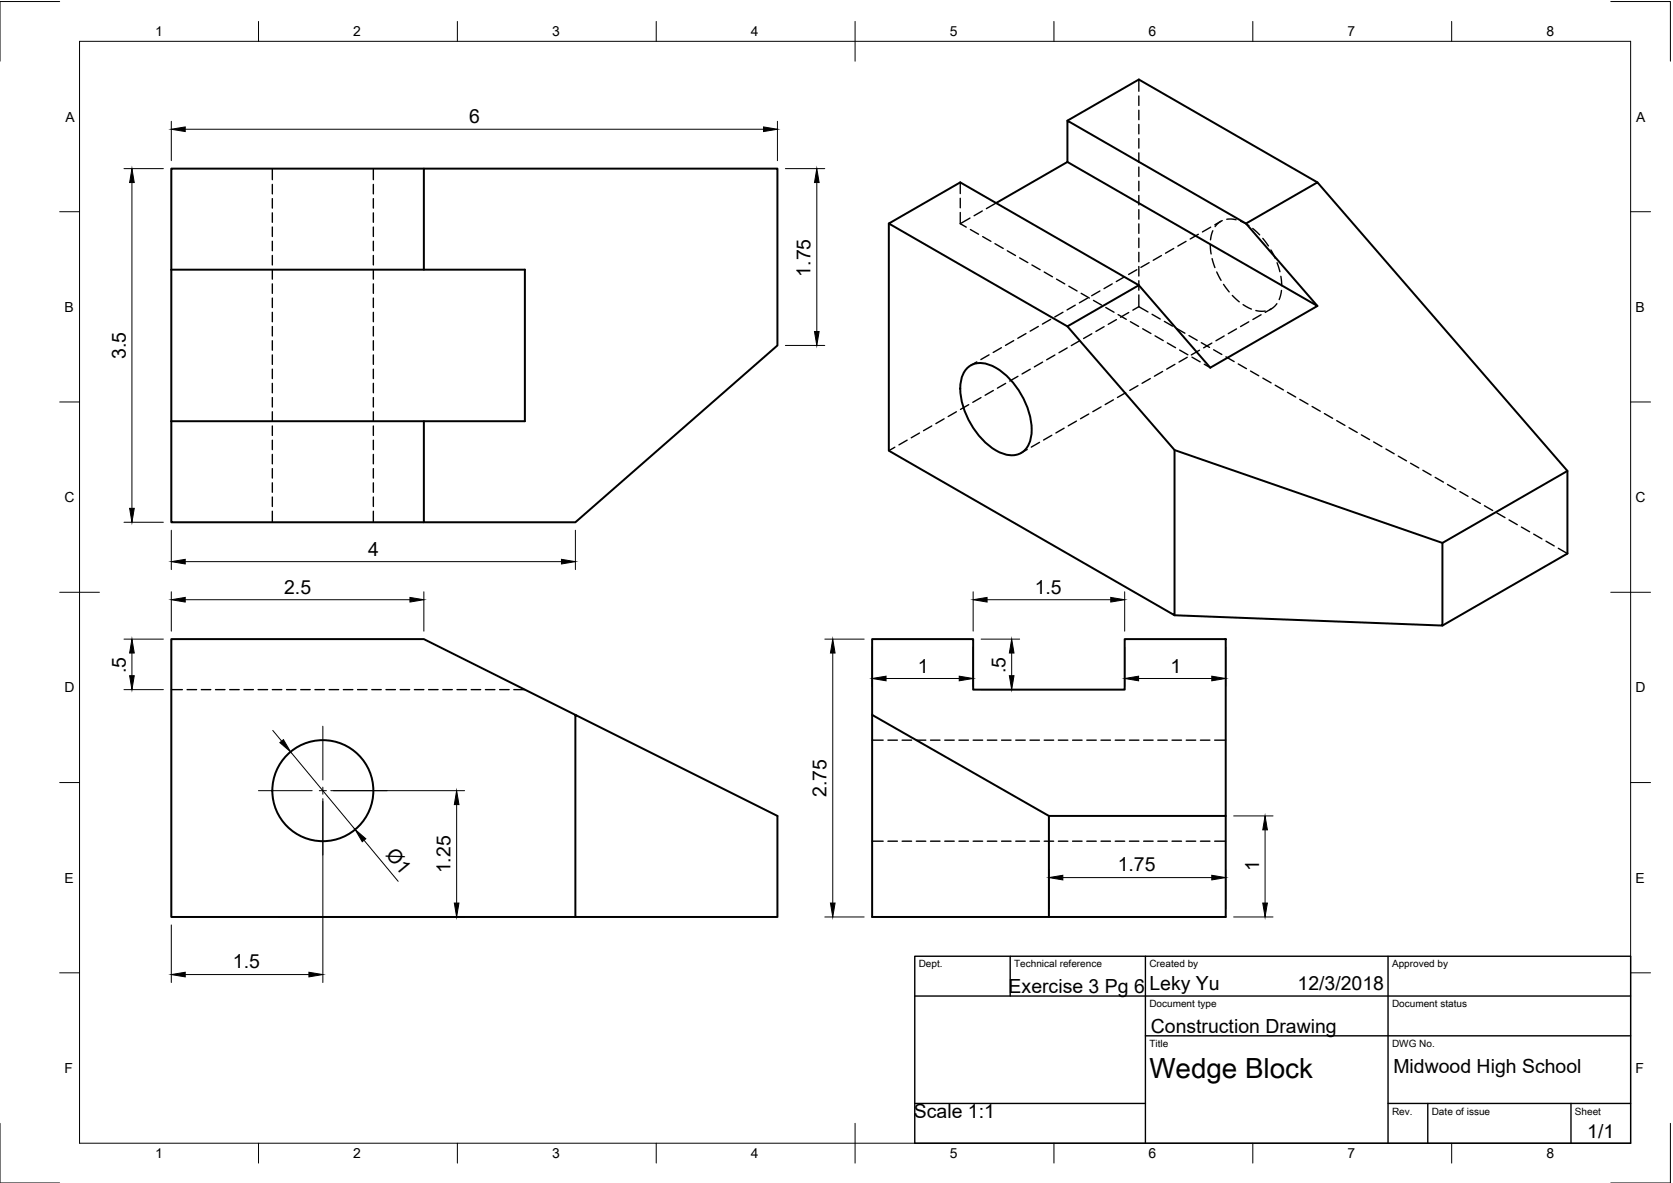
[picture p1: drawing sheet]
<svg xmlns="http://www.w3.org/2000/svg" width="420mm" height="297mm" viewBox="0 0 420 297" stroke-linecap="round" stroke-linejoin="round" font-family="sans-serif">
<!-- layer: Hidden -->
<g fill="none" stroke="#000" stroke-width=".35">
<path d="M286 20v2.9M286 24.1v2.4M286 27.7v2.4M286 31.2v2.4M286 34.8v2.4M286 38.4v2.4M68.4 42.3v2.8M68.4 46.3v2.4M68.4 49.9v2.4M68.4 53.4v2.4M68.4 57v2.4M93.8 42.3v2.8"/>
<path d="M93.8 46.3v2.4M93.8 49.9v2.4M93.8 53.4v2.4M93.8 57v2.4M241.2 56.2l1.5 .8M241.2 45.8v2.8M241.2 49.8v2.4M241.2 53.4v2.8M243.6 54.8l-2.4 1.4M243.7 57.6l2.1 1.2M246.7 53l-2.1 1.2M246.8 59.4l2.1 1.2"/>
<path d="M250.2 51l-2.5 1.4M286 41.9v2.4M286 45.5v2.4M286 49.1v2.4M286 52.7v2.3M286 56.2v2.4M286 59.8v2.4M301 58.8l-2.1 1.2M304 57l-2 1.2M304.6 57.9l-.6 2.3M306.6 55.6l-1.5 .9M307 55.4l-1 .6-.8 .9"/>
<path d="M308.1 55.1l2.3 .1M311.6 55.5l2.1 1.2M314.6 57.4l1.8 1.6M317.1 59.9l1.5 1.9M68.4 60.6v2.4M68.4 64.1v2.4M68.4 67.7v2.4M68.4 71.3v2.4M68.4 74.8v2.4M68.4 78.4v2.4M93.8 60.6v2.4M93.8 64.1v2.4"/>
<path d="M93.8 67.7v2.4M93.8 71.3v2.4M93.8 74.8v2.4M93.8 78.4v2.4M249.9 61.2l2 1.2M253 63l2 1.2M256.1 64.7l2 1.2M259.2 66.5l2 1.2M262.2 68.3l2.1 1.2M265.3 70.1l2.1 1.2M266.9 78.4l-2 1.2M268.4 71.9l2.1 1.2"/>
<path d="M270 76.6l-2 1.2M271.5 73.7l2.1 1.1M273.1 74.8l-2 1.2M274.6 75.4l2.1 1.2M276.2 73.1l-2 1.2M277.7 77.2l2.1 1.2M279.3 71.3l-2 1.2M280.8 79l2.1 1.2M282.4 69.5l-2.1 1.2M283.5 78.5l-2.1 1.2M285.5 67.7l-2.1 1.2M286 63.4v2.3"/>
<path d="M286 66.9v2.4M286 70.5v2.4M286 74.1v2.9M286 77l-1.5 .9M286 77l2.3 1.3M288.6 65.9l-2.1 1.2M289.3 78.9l2.1 1.2M291.7 64.2l-2.1 1.2M294.8 62.4l-2.1 1.2M297.9 60.6l-2.1 1.2M303.9 61.4l.3 2.4M304.4 64.9l.7 2.3"/>
<path d="M305.6 68.3l1.1 2.1M307.3 71.4l1.4 1.9M309.5 74.2l1.7 1.6M312.2 76.5l2.1 1.1M315.4 78l2.3 .1M316.7 79l-2.1 1.2M319.2 62.8l1.1 2.1M319.2 77.6l-1.5 .8M320.7 76.2l-.9 1-.9 .6M320.7 66l.7 2.2M321.7 69.4l.2 2.3M321.8 72.9l-.6 2.3"/>
<path d="M68.4 82v2.4M68.4 85.5v2.4M68.4 89.1v2.4M68.4 92.7v2.4M68.4 96.3v2.3M68.4 99.8v2.4M93.8 82v2.4M93.8 85.5v2.4M93.8 89.1v2.4M93.8 92.7v2.4M93.8 96.3v2.3M93.8 99.8v2.4"/>
<path d="M245.3 90.9l-1.5 .8M246.4 99.8l-2.1 1.2M248.4 89.1l-2.1 1.2M249.5 98.1l-2.1 1.1M251.5 87.3l-2.1 1.2M252.6 96.3l-2.1 1.2M254.6 85.5l-2.1 1.2M255.6 94.5l-2 1.2M257.7 83.8l-2.1 1.1M258.7 92.7l-2 1.2M260.8 82l-2.1 1.2M261.8 90.9l-2 1.2"/>
<path d="M263.9 80.2l-2.1 1.2M264.9 89.2l-2 1.1M268 87.4l-2 1.2M271.1 85.6l-2.1 1.2M274.2 83.8l-2.1 1.2M277.3 82l-2.1 1.2M280.4 80.2l-2.1 1.2M282.7 98.6l-2.1 1.2M283.9 80.8l2.1 1.2M285.8 96.8l-2.1 1.2M287 82.6l2 1.1M288.9 95.1l-2.1 1.1"/>
<path d="M290.1 84.3l2 1.2M292 93.3l-2.1 1.2M292.4 80.7l2.1 1.2M293.2 86.1l2 1.2M295.1 91.5l-2.1 1.2M295.5 82.5l2.1 1.2M296.3 87.9l2 1.2M298.2 89.7l-2.1 1.2M298.6 84.3l2.1 1.1M299.3 89.7l2.1 1.2M301.3 87.9l-2.1 1.2M301.7 86l2.1 1.2"/>
<path d="M302.4 91.5l1.5 .8M304.3 86.2l-2 1.1M304.8 87.8l2 1.2M307.4 84.4l-2 1.2M307.9 89.6l2 1.2M310.5 82.6l-2 1.2M311 91.4l2 1.2M313.6 80.8l-2 1.2M314.1 93.2l2 1.1M317.2 94.9l2 1.2M320.2 96.7l2.1 1.2M323.3 98.5l2.1 1.2"/>
<path d="M68.4 103.4v2.4M68.4 107v2.3M68.4 110.5v2.4M68.4 114.1v2.4M68.4 117.7v2.3M93.8 103.4v2.4M93.8 107v2.3M93.8 110.5v2.4M93.8 114.1v2.4M93.8 117.7v2.3M224.7 112.3l-1.5 .9M227.8 110.5l-2 1.2"/>
<path d="M230.9 108.7l-2 1.2M234 107l-2.1 1.1M237.1 105.2l-2.1 1.2M240.2 103.4l-2.1 1.2M243.3 101.6l-2.1 1.2M258 112.9l-1.5 .8M261.1 111.1l-2.1 1.2M264.2 109.3l-2.1 1.2M267.2 107.5l-2 1.2M270.3 105.7l-2 1.2M273.4 104l-2 1.1M276.5 102.2l-2 1.2"/>
<path d="M279.6 100.4l-2.1 1.2M326.4 100.3l2.1 1.2M329.5 102.1l2.1 1.2M332.6 103.8l2.1 1.2M335.7 105.6l2.1 1.2M338.8 107.4l2.1 1.2M341.9 109.2l2 1.2M345 111l2 1.2M348.1 112.7l2 1.2M351.2 114.5l2 1.2M354.3 116.3l2 1.2M357.3 118.1l2.1 1.2"/>
<path d="M360.4 119.9l2.1 1.2M68.4 121.2v2.4M68.4 124.8v2.4M68.4 128.4v2.7M93.8 121.2v2.4M93.8 124.8v2.4M93.8 128.4v2.7M363.5 121.6l2.1 1.2M366.6 123.4l2.1 1.2M369.7 125.2l2.1 1.2M372.8 127l2.1 1.2M375.9 128.8l2.1 1.2"/>
<path d="M379 130.6l2.1 1.1M382.1 132.3l2 1.2M385.2 134.1l2 1.2M388.3 135.9l2 1.2M391.4 137.7l2.2 1.3M43 173.2h2.8M47 173.2h2.4M50.6 173.2h2.3M54.1 173.2h2.4M57.7 173.2h2.4M61.3 173.2h2.3M64.8 173.2h2.4"/>
<path d="M68.4 173.2h2.4M72 173.2h2.3M75.5 173.2h2.4M79.1 173.2h2.4M82.7 173.2h2.3M86.2 173.2h2.4M89.8 173.2h2.4M93.4 173.2h2.3M96.9 173.2h2.4M100.5 173.2h2.4M104.1 173.2h2.3M107.6 173.2h2.4"/>
<path d="M111.2 173.2h2.4M114.8 173.2h2.4M118.3 173.2h2.4M121.9 173.2h2.4M125.5 173.2h2.4M129 173.2h2.8M219 185.8h2.8M223 185.8h2.4M226.6 185.8h2.3M230.1 185.8h2.4M233.7 185.8h2.4M237.3 185.8h2.3"/>
<path d="M240.8 185.8h2.4M244.4 185.8h2.4M248 185.8h2.3M251.5 185.8h2.4M255.1 185.8h2.4M258.7 185.8h2.3M262.2 185.8h2.4M265.8 185.8h2.4M269.4 185.8h2.4M272.9 185.8h2.4M276.5 185.8h2.4M280.1 185.8h2.4"/>
<path d="M283.6 185.8h2.4M287.2 185.8h2.4M290.8 185.8h2.4M294.3 185.8h2.4M297.9 185.8h2.4M301.5 185.8h2.4M305 185.8h2.8M219 211.2h2.8M223 211.2h2.4M226.6 211.2h2.3M230.1 211.2h2.4M233.7 211.2h2.4"/>
<path d="M237.3 211.2h2.3M240.8 211.2h2.4M244.4 211.2h2.4M248 211.2h2.3M251.5 211.2h2.4M255.1 211.2h2.4M258.7 211.2h2.3M262.2 211.2h2.4M265.8 211.2h2.4M269.4 211.2h2.4M272.9 211.2h2.4M276.5 211.2h2.4"/>
<path d="M280.1 211.2h2.4M283.6 211.2h2.4M287.2 211.2h2.4M290.8 211.2h2.4M294.3 211.2h2.4M297.9 211.2h2.4M301.5 211.2h2.4M305 211.2h2.8"/>
</g>
<!-- layer: Visible -->
<g fill="none" stroke="#000" stroke-width=".5">
<path d="M268.1 30.3l17.9-10.3 44.9 25.8M106.4 42.3h-63.4v25.4M223.2 56.1v57.1l71.8 41.3v-41.5M268.1 40.7l62.8 36.1-27 15.5-17.9-20.7M268.1 40.7v-10.4l44.8 25.8 18 20.7M268.1 40.7l-17.9 10.3M312.9 56.1l18-10.3 62.7 72.4-31.3 18.1-67.3-23.3-26.9-31 17.9-10.4M43 67.7h88.8v38.1h-88.8M43 67.7v38.1M106.4 67.7v-25.4h88.8v44.4l-50.7 44.4h-38.1v-25.3M286 71.6l-44.8-25.8-18 10.3 44.9 25.9M242.8 92.6a5.1 5.1 0 0 1 6.2-.8 19.1 19.1 0 0 1 10 17.4 5.1 5.1 0 0 1-7.7 4.5 19.1 19.1 0 0 1-10.1-17.4 6.5 6.5 0 0 1 1.6-3.7z"/>
<path d="M43 105.8v25.3h63.4M393.6 118.2v20.8l-31.3 18.1M362.3 136.3v20.8l-67.3-2.6M144.5 179.5v50.7h-101.5v-69.7h63.4l88.8 44.4v25.3h-50.7M219 160.5h25.4v12.7h38.1v-12.7h25.3v44.4h-44.4l-44.4-25.4zM219 179.5v50.7h44.4v-25.3M307.8 204.9v25.3h-44.4"/>
<circle cx="81.1" cy="198.5" r="12.7"/>
</g>
<!-- layer: Border -->
<g fill="none" stroke="#000" stroke-width=".25">
<path d="M15 .4h-15v15M20 10.4h389.5v276.7h-389.5zM64.9 5.4v5M114.9 5.4v5M164.8 5.4v5M214.7 5.4v10M264.7 5.4v5M314.6 5.4v5M364.6 5.4v5M404.5 .4h15v15M15 53.2h5M409.5 53.2h5"/>
<path d="M15 100.9h5M409.5 100.9h5M15 148.7h10M404.5 148.7h10M15 196.5h5M409.5 196.5h5M15 244.3h5M409.5 244.3h5M0 282.1v14.9h15M64.9 287.1v4.9M114.9 287.1v4.9M164.8 287.1v4.9"/>
<path d="M214.7 282.1v9.9M264.7 287.1v4.9M314.6 287.1v4.9M364.6 287.1v4.9M419.5 282.1v14.9h-15"/>
</g>
<!-- layer: Dimensions -->
<g fill="none" stroke="#000" stroke-width=".25">
<path d="M43 30.5v9.8M46.5 32.5h145.2M195.2 30.5v9.8M31.1 42.3h9.9M33.1 45.8v81.8M197.2 42.3h9.9M205.1 45.8v37.4M197.2 86.7h9.9M31.1 131.1h9.9M43 133.1v9.9M144.5 133.1v9.9M43 148.6v9.9"/>
<path d="M46.5 141h94.5M46.5 150.6h56.5M106.4 148.6v9.9M244.4 148.6v9.9M247.9 150.6h31.1M282.5 148.6v9.9M31.1 160.5h9.9M31.1 173.2h9.9M33.1 164v5.7M207.1 160.5h9.9M209.1 164v62.7M219 162.5v9.9"/>
<path d="M222.5 170.4h18.4M244.4 162.5v9.9M246.4 160.5h9.7M246.4 173.2h9.7M254.1 164v5.7M282.5 162.5v9.9M285.9 170.4h18.4M307.8 162.5v9.9M68.5 183.4l2.2 2.7M73 188.8l16.2 19.5M83.1 198.5h33.6M81.1 200.5v46.2"/>
<path d="M91.4 211l8.6 10.3M114.7 202v24.7M263.4 218.4v9.8M307.8 218.4v9.8M309.8 204.9h9.9M317.7 208.4v18.3M43 232.2v14.5M69.9 230.2h46.8M207.1 230.2h9.9M266.9 220.4h37.4M309.8 230.2h9.9M46.5 244.7h31.1"/>
</g>
<g fill="#000" stroke="#000" stroke-width=".25">
<path d="M43 32.5l3.5-.6v1.1zM191.7 31.9l3.5 .6-3.5 .5zM33.1 42.3l.6 3.5h-1.1zM205.1 42.3l.6 3.5h-1.2zM204.5 83.2h1.2l-.6 3.5zM32.6 127.6h1.1l-.6 3.5zM43 141l3.5-.6v1.2zM43 150.6l3.5-.6v1.2zM103 150l3.4 .6-3.4 .6zM141 140.4l3.5 .6-3.5 .6zM244.4 150.6l3.5-.6v1.2zM279 150l3.5 .6-3.5 .6z"/>
<path d="M33.1 160.5l.6 3.5h-1.1zM32.6 169.7h1.1l-.6 3.5zM209.1 160.5l.6 3.5h-1.1zM219 170.4l3.5-.6v1.1zM240.9 169.8l3.5 .6-3.5 .5zM254.1 160.5l.6 3.5h-1.2zM253.5 169.7h1.2l-.6 3.5zM282.5 170.4l3.4-.6v1.1zM304.3 169.8l3.5 .6-3.5 .5zM70.3 186.5l.9-.8 1.8 3.1zM89.2 208.3l2.7 2.3-.9 .7zM114.7 198.5l.6 3.5h-1.2z"/>
<path d="M263.4 220.4l3.5-.6v1.1zM304.3 219.8l3.5 .6-3.5 .5zM317.7 204.9l.6 3.5h-1.2zM114.1 226.7h1.2l-.6 3.5zM208.6 226.7h1.1l-.6 3.5zM317.1 226.7h1.2l-.6 3.5zM43 244.7l3.5-.6v1.2zM77.6 244.1l3.5 .6-3.5 .6z"/>
</g>
<!-- layer: Center Lines -->
<path d="M64.9 198.5h13.5M80.2 198.5h1.8M81.1 182.3v13.6M81.1 197.6v1.8M83.8 198.5h13.5M81.1 201.2v13.5" fill="none" stroke="#000" stroke-width=".25"/>
<!-- layer: TitleBlock -->
<path d="M229.7 240.1h179.8v47h-179.8zM229.7 250.1h179.8M253.7 240.1v10M287.7 240.1v47M348.6 240.1v47M229.7 277.1h58M287.7 260.1h121.8M348.6 277.1h60.9M358.6 277.1v10M394.5 277.1v10" fill="none" stroke="#000" stroke-width=".35"/>
<text font-size="7" x="288.7" y="270.6">Wedge Block</text>
<g font-size="4.9">
<text x="117.8" y="30.9">6</text>
<text x="203.6" y="69.5" transform="rotate(-90 203.6 69.5)">1.75</text>
<text x="31.6" y="90.1" transform="rotate(-90 31.6 90.1)">3.5</text>
<text x="92.5" y="139.5">4</text>
<text x="71.4" y="149">2.5</text>
<text x="259.9" y="149">1.5</text>
<text x="31.6" y="169" transform="rotate(-90 31.6 169)">.5</text>
<text x="230.5" y="168.9">1</text>
<text x="252.5" y="169" transform="rotate(-90 252.5 169)">.5</text>
<text x="294" y="168.9">1</text>
<text x="207.6" y="200.1" transform="rotate(-90 207.6 200.1)">2.75</text>
<text x="96.7" y="214.8" transform="rotate(50 96.7 214.8)">Ø1</text>
<text x="113.1" y="219.3" transform="rotate(-90 113.1 219.3)">1.25</text>
<text x="280.7" y="218.8">1.75</text>
<text x="316.2" y="218.7" transform="rotate(-90 316.2 218.7)">1</text>
<text x="58.5" y="243.1">1.5</text>
<text x="253.3" y="249.4">Exercise 3 Pg 6</text>
<text x="288.7" y="248.6">Leky Yu</text>
<text x="325.9" y="248.6">12/3/2018</text>
<text x="289" y="259.5">Construction Drawing</text>
<text x="349.9" y="269.5">Midwood High School</text>
<text x="229.5" y="280.6">Scale 1:1</text>
<text x="398.6" y="285.7">1/1</text>
</g>
<g font-size="3.5">
<text x="38.9" y="9.1">1</text>
<text x="88.7" y="9.1">2</text>
<text x="138.6" y="9.1">3</text>
<text x="188.5" y="9.1">4</text>
<text x="238.5" y="9.1">5</text>
<text x="288.4" y="9.1">6</text>
<text x="338.4" y="9.1">7</text>
<text x="388.4" y="9.1">8</text>
<text x="16.4" y="30.5">A</text>
<text x="410.9" y="30.5">A</text>
<text x="16.2" y="78.3">B</text>
<text x="410.7" y="78.3">B</text>
<text x="16.2" y="126.1">C</text>
<text x="410.8" y="126.1">C</text>
<text x="16.2" y="173.9">D</text>
<text x="410.7" y="173.9">D</text>
<text x="16.2" y="221.6">E</text>
<text x="410.8" y="221.6">E</text>
<text x="16.2" y="269.4">F</text>
<text x="410.8" y="269.4">F</text>
<text x="38.9" y="290.8">1</text>
<text x="88.7" y="290.8">2</text>
<text x="138.6" y="290.8">3</text>
<text x="188.5" y="290.8">4</text>
<text x="238.5" y="290.8">5</text>
<text x="288.4" y="290.8">6</text>
<text x="338.4" y="290.8">7</text>
<text x="388.4" y="290.8">8</text>
</g>
<g font-size="2.5">
<text x="230.7" y="242.9">Dept.</text>
<text x="254.7" y="242.9">Technical reference</text>
<text x="288.7" y="242.9">Created by</text>
<text x="349.6" y="242.9">Approved by</text>
<text x="288.7" y="252.9">Document type</text>
<text x="349.6" y="252.9">Document status</text>
<text x="288.7" y="262.9">Title</text>
<text x="349.6" y="262.9">DWG No.</text>
<text x="349.6" y="279.9">Rev.</text>
<text x="359.6" y="279.9">Date of issue</text>
<text x="395.5" y="279.9">Sheet</text>
</g>
</svg>
